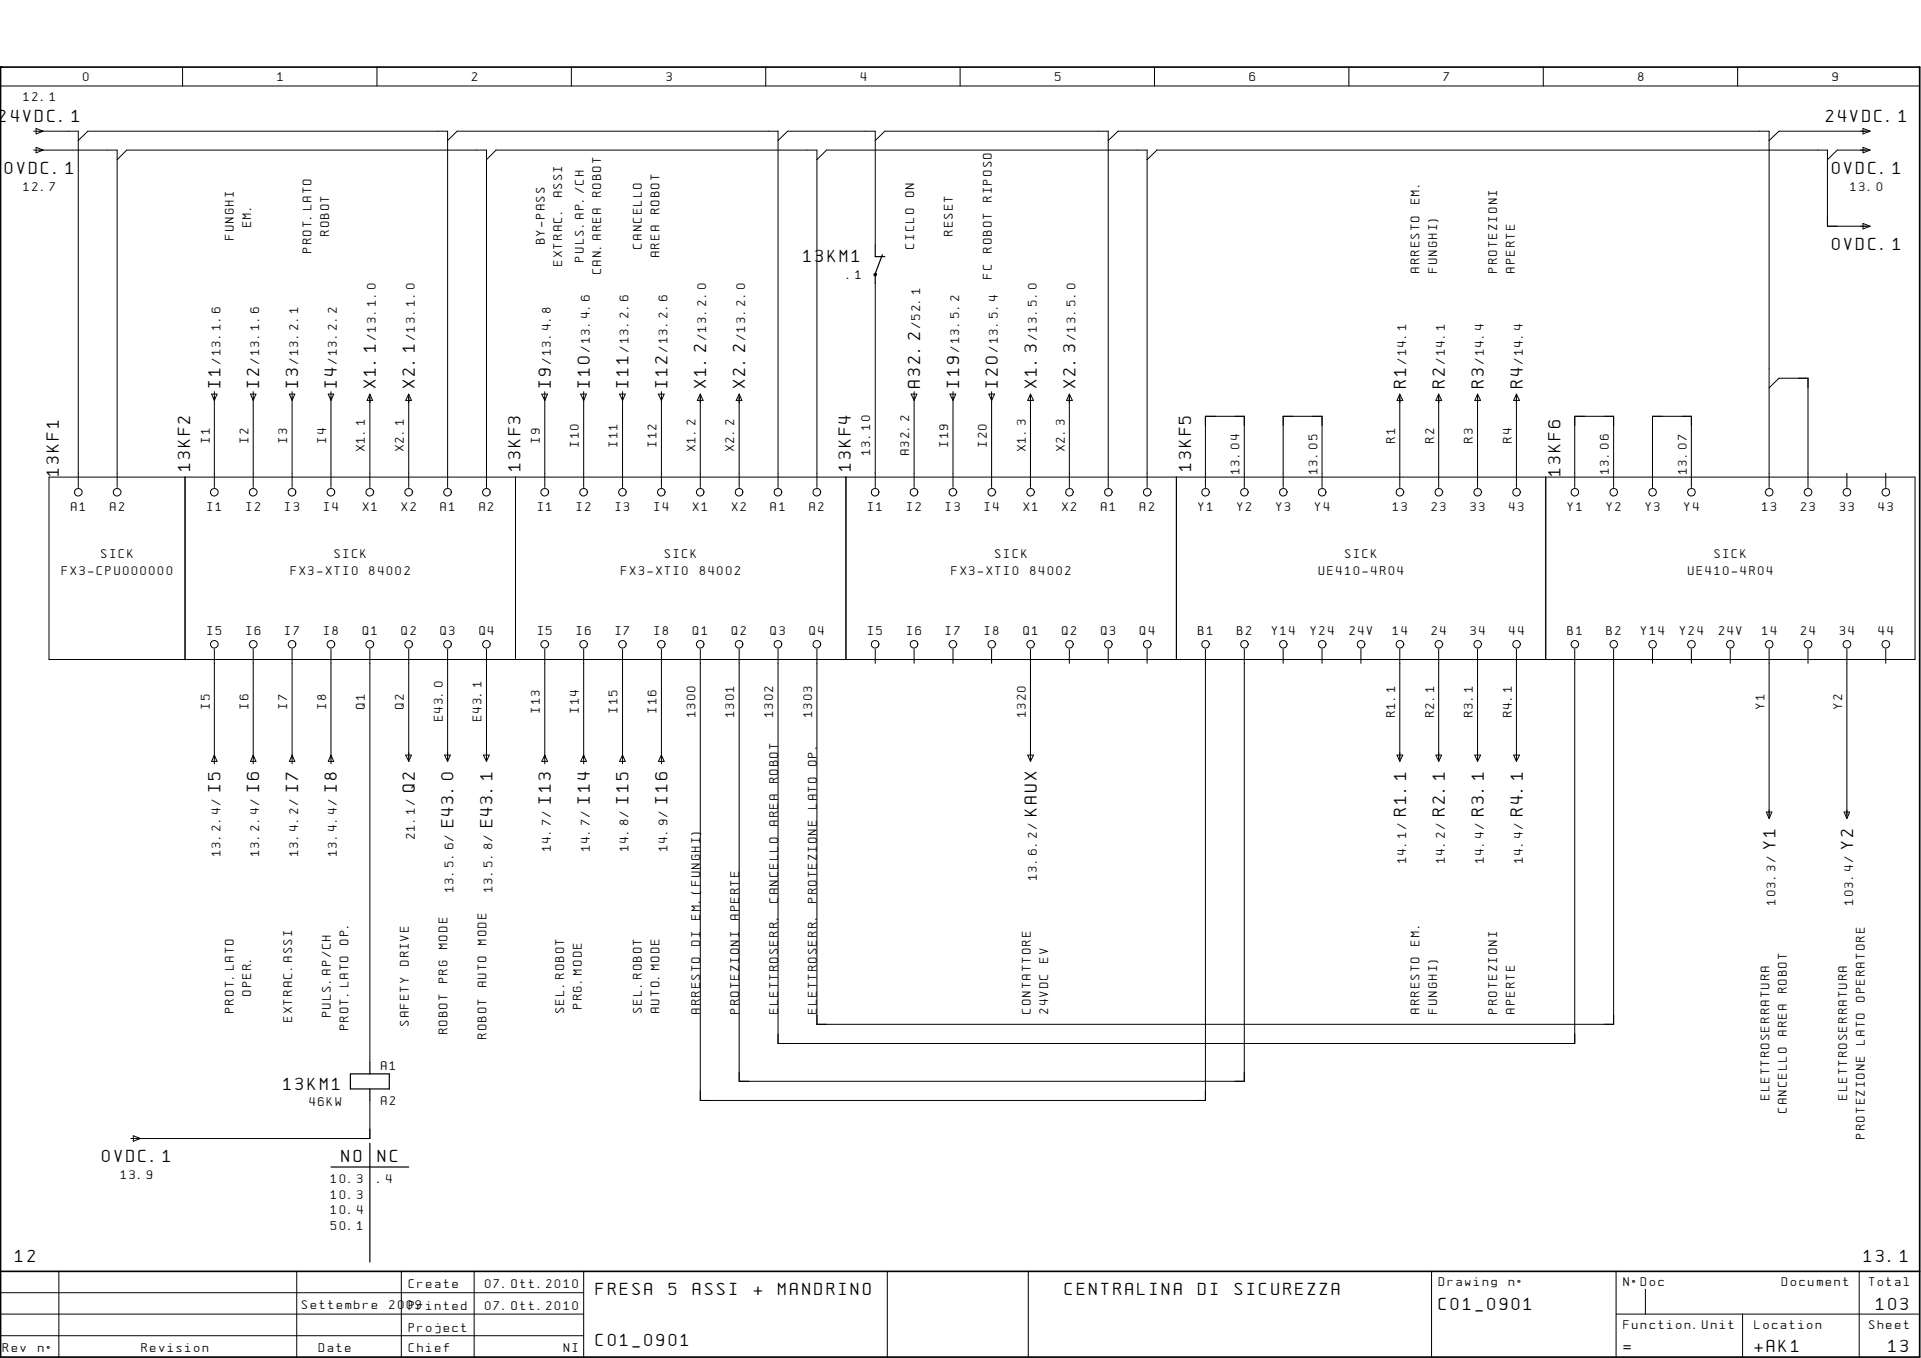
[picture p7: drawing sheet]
<svg xmlns="http://www.w3.org/2000/svg" width="297mm" height="210mm" viewBox="0 0 297 210" stroke-linecap="round" stroke-linejoin="round" font-family="sans-serif">
<path d="M.1 10.4h.1M.1 10.4h296.7v199.4h-296.7zM.1 196.5h296.7" fill="none" stroke="#000" stroke-width=".26"/>
<g fill="none" stroke="#000" stroke-width=".15">
<path d="M.1 13.3h296.7M5.6 19.9l1.1 .4-1.1 .4zM28.2 10.4v2.9M58.3 10.4v2.9M88.3 10.4v2.9M118.4 10.4v2.9M148.5 10.4v2.9M178.5 10.4v2.9M208.6 10.4v2.9M238.6 10.4v2.9M268.7 10.4v2.9M288.1 19.9l1.1 .4-1.1 .4z"/>
<path d="M5.2 20.3h6.9v55.1M5.2 23.2h12.9v52.2M5.6 22.8l1.1 .4-1.1 .4zM12.1 21.7l1.5-1.4h55.6v55.1M18.1 24.7l1.5-1.5h55.6v52.2M69.2 21.7l1.5-1.4h49.6v55.1M75.2 24.7l1.5-1.5h49.6v52.2M120.3 21.7l1.5-1.4h13.5v17.6M126.3 24.7l1.5-1.5h49.6v52.2M135.3 21.7l1.5-1.4h34.6v55.1M171.4 21.7l1.5-1.4h100.7v55.1M177.4 24.7l1.5-1.5h103.7v11.8h6.5"/>
<path d="M288.1 22.8l1.1 .4-1.1 .4zM288.1 34.5l1.1 .5-1.1 .4zM289.1 20.3h-14l-1.5 1.4M289.1 23.2h-5l-1.5 1.5M135.3 43.8v31.6M273.6 59.9l1.5-1.4h4.5v16.9M7.6 73.7h288.5v28.2h-288.5zM28.6 73.7v28.2M32.7 60.9h.9l-.5 1zM33.1 60.5v14.9M38.7 60.9h.9l-.4 1zM39.2 60.5v14.9"/>
<path d="M44.7 60.9h.9l-.4 1zM45.2 60.5v14.9M50.8 60.9h.8l-.4 1zM51.2 60.5v14.9M57.2 61v14.4M57.2 60.9l.4 1h-.8zM63.2 61v14.4M63.2 60.9l.4 1h-.9zM79.7 73.7v28.2M83.8 60.9h.9l-.5 1zM84.2 60.5v14.9M89.8 60.9h.9l-.4 1z"/>
<path d="M90.3 60.5v14.9M95.8 60.9h.9l-.4 1zM96.3 60.5v14.9M101.8 60.9h.9l-.4 1zM102.3 60.5v14.9M108.3 61v14.4M108.3 60.9l.4 1h-.9zM114.3 61v14.4M114.3 60.9l.4 1h-.9zM130.8 73.7v28.2M140.9 60.9h.9l-.5 1zM141.3 60.5v14.9"/>
<path d="M146.9 60.9h.9l-.4 1zM147.4 60.5v14.9M152.9 60.9h.9l-.5 1zM153.3 60.5v14.9M159.3 61v14.4M159.3 60.9l.5 1h-.9zM165.4 61v14.4M165.4 60.9l.4 1h-.9zM181.9 73.7v28.2M186.4 75.4v-11.1h6v11.1M198.4 75.4v-11.1h6v11.1M216.4 61v14.4"/>
<path d="M216.4 60.9l.5 1h-.9zM222.5 61v14.4M222.5 60.9l.4 1h-.9zM228.5 61v14.4M228.5 60.9l.4 1h-.9zM234.5 61v14.4M234.5 60.9l.4 1h-.8zM239 73.7v28.2M243.5 75.4v-11.1h6v11.1M255.5 75.4v-11.1h6v11.1M285.6 73.2v2.2M291.6 73.2v2.2"/>
<path d="M33.1 100.3v17.8M33.1 116.7l.5 1h-.9zM39.2 100.3v17.8M39.2 116.7l.4 1h-.9zM45.2 100.3v17.8M45.2 116.7l.4 1h-.9zM51.2 100.3v17.8M51.2 116.7l.4 1h-.8zM57.2 100.3v63.9M62.7 116.7h.9l-.4 1zM63.2 100.3v17.3M68.7 116.7h.9l-.4 1z"/>
<path d="M69.2 100.3v17.3M74.8 116.7h.8l-.4 1zM75.2 100.3v17.3M84.2 100.3v17.8M84.2 116.7l.5 1h-.9zM90.3 100.3v17.8M90.3 116.7l.4 1h-.9zM96.3 100.3v17.8M96.3 116.7l.4 1h-.9zM102.3 100.3v17.8M102.3 116.7l.4 1h-.9zM108.3 100.3v69.8h78.1v-69.8"/>
<path d="M114.3 100.3v66.8h78.1v-66.8M120.3 100.3v61h123.2v-61M126.3 100.3v58h123.2v-58M135.3 100.3v2.2M141.3 100.3v2.2M147.4 100.3v2.2M153.3 100.3v2.2M158.9 116.7h.9l-.5 1zM159.3 100.3v17.3M165.4 100.3v2.2M171.4 100.3v2.2M177.4 100.3v2.2"/>
<path d="M198.4 100.3v2.2M204.4 100.3v2.2M210.4 100.3v2.2M216 116.7h.9l-.5 1zM216.4 100.3v17.3M222 116.7h.9l-.4 1zM222.5 100.3v17.3M228 116.7h.9l-.4 1zM228.5 100.3v17.3M234.1 116.7h.8l-.4 1zM234.5 100.3v17.3M255.5 100.3v2.2"/>
<path d="M261.5 100.3v2.2M267.5 100.3v2.2M273.6 100.3v26.1M279.6 100.3v2.2M285.6 100.3v26.1M291.6 100.3v2.2M273.1 125.5h.9l-.4 1zM285.2 125.5h.8l-.4 1zM20.6 175.6l1.1 .4-1.1 .4zM57.2 170.1v5.9h-37M.1 196.9v12.9M.1 199.8h90.2"/>
<path d="M9.1 196.5v13.3M45.9 196.5v13.3M62.1 196.5v13.3M73.3 196.5v13.3M90.3 196.5v13.3M137.2 196.5v13.3M159 196.5v13.3M221.4 196.5v13.3M249.9 196.5v13.3M254.4 199.3v3.8M287.5 196.5v13.3M.1 203.1h90.2"/>
<path d="M.1 206.5h90.2M249.9 203.1h46.9M269.4 203.1v6.7"/>
<circle cx="12.1" cy="76.1" r=".6"/>
<circle cx="18.1" cy="76.1" r=".59"/>
<circle cx="33.1" cy="76.1" r=".59"/>
<circle cx="39.2" cy="76.1" r=".59"/>
<circle cx="45.2" cy="76.1" r=".59"/>
<circle cx="51.2" cy="76.1" r=".59"/>
<circle cx="57.2" cy="76.1" r=".59"/>
<circle cx="63.2" cy="76.1" r=".59"/>
<circle cx="69.2" cy="76.1" r=".59"/>
<circle cx="75.2" cy="76.1" r=".59"/>
<circle cx="84.2" cy="76.1" r=".59"/>
<circle cx="90.3" cy="76.1" r=".59"/>
<circle cx="96.3" cy="76.1" r=".59"/>
<circle cx="102.3" cy="76.1" r=".59"/>
<circle cx="108.3" cy="76.1" r=".59"/>
<circle cx="114.3" cy="76.1" r=".59"/>
<circle cx="120.3" cy="76.1" r=".59"/>
<circle cx="126.3" cy="76.1" r=".59"/>
<circle cx="135.3" cy="76.1" r=".59"/>
<circle cx="141.3" cy="76.1" r=".59"/>
<circle cx="147.4" cy="76.1" r=".59"/>
<circle cx="153.4" cy="76.1" r=".59"/>
<circle cx="159.4" cy="76.1" r=".59"/>
<circle cx="165.4" cy="76.1" r=".59"/>
<circle cx="171.4" cy="76.1" r=".59"/>
<circle cx="177.4" cy="76.1" r=".59"/>
<circle cx="186.4" cy="76.1" r=".59"/>
<circle cx="192.4" cy="76.1" r=".59"/>
<circle cx="198.5" cy="76.1" r=".59"/>
<circle cx="204.5" cy="76.1" r=".59"/>
<circle cx="216.5" cy="76.1" r=".59"/>
<circle cx="222.5" cy="76.1" r=".59"/>
<circle cx="228.5" cy="76.1" r=".59"/>
<circle cx="234.5" cy="76.1" r=".59"/>
<circle cx="243.5" cy="76.1" r=".58"/>
<circle cx="249.5" cy="76.1" r=".58"/>
<circle cx="255.5" cy="76.1" r=".58"/>
<circle cx="261.5" cy="76.1" r=".59"/>
<circle cx="273.6" cy="76.1" r=".59"/>
<circle cx="279.6" cy="76.1" r=".59"/>
<circle cx="285.6" cy="76.1" r=".59"/>
<circle cx="291.6" cy="76.1" r=".59"/>
<circle cx="33.1" cy="99.6" r=".59"/>
<circle cx="39.2" cy="99.6" r=".59"/>
<circle cx="45.2" cy="99.6" r=".59"/>
<circle cx="51.2" cy="99.6" r=".59"/>
<circle cx="57.2" cy="99.6" r=".59"/>
<circle cx="63.2" cy="99.6" r=".59"/>
<circle cx="69.2" cy="99.6" r=".59"/>
<circle cx="75.2" cy="99.6" r=".59"/>
<circle cx="84.2" cy="99.6" r=".59"/>
<circle cx="90.3" cy="99.6" r=".59"/>
<circle cx="96.3" cy="99.6" r=".59"/>
<circle cx="102.3" cy="99.6" r=".59"/>
<circle cx="108.3" cy="99.6" r=".59"/>
<circle cx="114.3" cy="99.6" r=".59"/>
<circle cx="120.3" cy="99.6" r=".59"/>
<circle cx="126.3" cy="99.6" r=".59"/>
<circle cx="135.3" cy="99.6" r=".59"/>
<circle cx="141.3" cy="99.6" r=".59"/>
<circle cx="147.4" cy="99.6" r=".59"/>
<circle cx="153.4" cy="99.6" r=".59"/>
<circle cx="159.4" cy="99.6" r=".59"/>
<circle cx="165.4" cy="99.6" r=".59"/>
<circle cx="171.4" cy="99.6" r=".59"/>
<circle cx="177.4" cy="99.6" r=".59"/>
<circle cx="186.4" cy="99.6" r=".59"/>
<circle cx="192.4" cy="99.6" r=".59"/>
<circle cx="198.5" cy="99.6" r=".59"/>
<circle cx="204.5" cy="99.6" r=".59"/>
<circle cx="210.5" cy="99.6" r=".59"/>
<circle cx="216.5" cy="99.6" r=".59"/>
<circle cx="222.5" cy="99.6" r=".59"/>
<circle cx="228.5" cy="99.6" r=".59"/>
<circle cx="234.5" cy="99.6" r=".59"/>
<circle cx="243.5" cy="99.6" r=".58"/>
<circle cx="249.5" cy="99.6" r=".58"/>
<circle cx="255.5" cy="99.6" r=".58"/>
<circle cx="261.5" cy="99.6" r=".59"/>
<circle cx="267.5" cy="99.6" r=".59"/>
<circle cx="273.6" cy="99.6" r=".59"/>
<circle cx="279.6" cy="99.6" r=".59"/>
<circle cx="285.6" cy="99.6" r=".59"/>
<circle cx="291.6" cy="99.6" r=".59"/>
</g>
<path d="M135.3 37.9v1.8h1.5M136.4 39.4l-1.1 2.9M135.2 42.3h.2a.18 .18 0 0 1 .1 .2 .18 .18 0 0 1-.1 .1 .2 .2 0 0 1-.2-.1 .2 .2 0 0 1 0-.2zM135.3 42.6v1.2M54.2 166h6v2.3h-6zM57.2 164.2v1.8M57.2 168.3v1.8M57.2 176.7v18.4M51.2 180.4h12" fill="none" stroke="#000" stroke-width=".19"/>
<g font-size="2.2">
<text x="-.2" y="18.8">24VDC.1</text>
<text x="282.3" y="18.8">24VDC.1</text>
<text x=".8" y="26.9">0VDC.1</text>
<text x="283.3" y="26.9">0VDC.1</text>
<text x="124.2" y="40.5">13KM1</text>
<text x="283.3" y="38.7">0VDC.1</text>
<text x="34.1" y="59.9" transform="rotate(-90 34.1 59.9)">I1</text>
<text x="40.1" y="59.9" transform="rotate(-90 40.1 59.9)">I2</text>
<text x="46.1" y="59.9" transform="rotate(-90 46.1 59.9)">I3</text>
<text x="52.1" y="59.9" transform="rotate(-90 52.1 59.9)">I4</text>
<text x="58.1" y="59.9" transform="rotate(-90 58.1 59.9)">X1.1</text>
<text x="64.1" y="59.9" transform="rotate(-90 64.1 59.9)">X2.1</text>
<text x="85.2" y="59.9" transform="rotate(-90 85.2 59.9)">I9</text>
<text x="91.2" y="59.9" transform="rotate(-90 91.2 59.9)">I10</text>
<text x="97.2" y="59.9" transform="rotate(-90 97.2 59.9)">I11</text>
<text x="103.2" y="59.9" transform="rotate(-90 103.2 59.9)">I12</text>
<text x="109.2" y="59.9" transform="rotate(-90 109.2 59.9)">X1.2</text>
<text x="115.2" y="59.9" transform="rotate(-90 115.2 59.9)">X2.2</text>
<text x="142.3" y="59.9" transform="rotate(-90 142.3 59.9)">A32.2</text>
<text x="148.3" y="59.9" transform="rotate(-90 148.3 59.9)">I19</text>
<text x="154.3" y="59.9" transform="rotate(-90 154.3 59.9)">I20</text>
<text x="160.3" y="59.9" transform="rotate(-90 160.3 59.9)">X1.3</text>
<text x="166.3" y="59.9" transform="rotate(-90 166.3 59.9)">X2.3</text>
<text x="217.4" y="59.9" transform="rotate(-90 217.4 59.9)">R1</text>
<text x="223.4" y="59.9" transform="rotate(-90 223.4 59.9)">R2</text>
<text x="229.4" y="59.9" transform="rotate(-90 229.4 59.9)">R3</text>
<text x="235.5" y="59.9" transform="rotate(-90 235.5 59.9)">R4</text>
<text x="9.1" y="73.5" transform="rotate(-90 9.1 73.5)">13KF1</text>
<text x="29.4" y="72.8" transform="rotate(-90 29.4 72.8)">13KF2</text>
<text x="80.5" y="72.8" transform="rotate(-90 80.5 72.8)">13KF3</text>
<text x="131.6" y="72.8" transform="rotate(-90 131.6 72.8)">13KF4</text>
<text x="184.2" y="72.8" transform="rotate(-90 184.2 72.8)">13KF5</text>
<text x="241.3" y="73.5" transform="rotate(-90 241.3 73.5)">13KF6</text>
<text x="34.1" y="122.4" transform="rotate(-90 34.1 122.4)">I5</text>
<text x="40.1" y="122.4" transform="rotate(-90 40.1 122.4)">I6</text>
<text x="46.1" y="122.4" transform="rotate(-90 46.1 122.4)">I7</text>
<text x="52.1" y="122.4" transform="rotate(-90 52.1 122.4)">I8</text>
<text x="64.1" y="122.4" transform="rotate(-90 64.1 122.4)">Q2</text>
<text x="85.2" y="124.2" transform="rotate(-90 85.2 124.2)">I13</text>
<text x="91.2" y="124.2" transform="rotate(-90 91.2 124.2)">I14</text>
<text x="97.2" y="124.2" transform="rotate(-90 97.2 124.2)">I15</text>
<text x="103.2" y="124.2" transform="rotate(-90 103.2 124.2)">I16</text>
<text x="70.1" y="127.9" transform="rotate(-90 70.1 127.9)">E43.0</text>
<text x="76.2" y="127.9" transform="rotate(-90 76.2 127.9)">E43.1</text>
<text x="160.3" y="126.1" transform="rotate(-90 160.3 126.1)">KAUX</text>
<text x="217.4" y="126.1" transform="rotate(-90 217.4 126.1)">R1.1</text>
<text x="223.4" y="126.1" transform="rotate(-90 223.4 126.1)">R2.1</text>
<text x="229.4" y="126.1" transform="rotate(-90 229.4 126.1)">R3.1</text>
<text x="235.5" y="126.1" transform="rotate(-90 235.5 126.1)">R4.1</text>
<text x="274.5" y="131.2" transform="rotate(-90 274.5 131.2)">Y1</text>
<text x="286.6" y="131.2" transform="rotate(-90 286.6 131.2)">Y2</text>
<text x="43.9" y="168.4">13KM1</text>
<text x="15.8" y="179.7">0VDC.1</text>
<text x="52.8" y="179.7">NO</text>
<text x="58.4" y="179.7">NC</text>
<text x="2.4" y="195.1">12</text>
<text x="288.2" y="195.1">13.1</text>
<text x="92.2" y="200.2">FRESA</text>
<text x="103.4" y="200.2">5</text>
<text x="107.1" y="200.2">ASSI</text>
<text x="116.5" y="200.2">+</text>
<text x="120.3" y="200.2">MANDRINO</text>
<text x="164.6" y="200.2">CENTRALINA</text>
<text x="185.3" y="200.2">DI</text>
<text x="190.9" y="200.2">SICUREZZA</text>
<text x="222.5" y="202.4">C01_0901</text>
<text x="290.1" y="202.4">103</text>
<text x="92.2" y="208">C01_0901</text>
<text x="251" y="209">=</text>
<text x="271.3" y="209">+AK1</text>
<text x="292" y="209">13</text>
</g>
<g font-size="1.5">
<text x="3.6" y="15.5">12.1</text>
<text x="12.9" y="12.6">0</text>
<text x="42.9" y="12.6">1</text>
<text x="73" y="12.6">2</text>
<text x="103" y="12.6">3</text>
<text x="133.1" y="12.6">4</text>
<text x="163.1" y="12.6">5</text>
<text x="193.2" y="12.6">6</text>
<text x="223.3" y="12.6">7</text>
<text x="253.3" y="12.6">8</text>
<text x="283.3" y="12.6">9</text>
<text x="3.6" y="29.5">12.7</text>
<text x="286.1" y="29.5">13.0</text>
<text x="38.9" y="35.1" transform="rotate(-90 38.9 35.1)">EM.</text>
<text x="86.9" y="30.5" transform="rotate(-90 86.9 30.5)">ASSI</text>
<text x="93" y="30.5" transform="rotate(-90 93 30.5)">ROBOT</text>
<text x="102" y="33.1" transform="rotate(-90 102 33.1)">ROBOT</text>
<text x="141.3" y="30.5" transform="rotate(-90 141.3 30.5)">ON</text>
<text x="153.4" y="31.2" transform="rotate(-90 153.4 31.2)">RIPOSO</text>
<text x="219.5" y="31.6" transform="rotate(-90 219.5 31.6)">EM.</text>
<text x="36.1" y="37.1" transform="rotate(-90 36.1 37.1)">FUNGHI</text>
<text x="48.2" y="39.1" transform="rotate(-90 48.2 39.1)">PROT.LATO</text>
<text x="50.9" y="36.4" transform="rotate(-90 50.9 36.4)">ROBOT</text>
<text x="84.2" y="37.8" transform="rotate(-90 84.2 37.8)">BY-PASS</text>
<text x="86.9" y="41.1" transform="rotate(-90 86.9 41.1)">EXTRAC.</text>
<text x="90.3" y="40.4" transform="rotate(-90 90.3 40.4)">PULS.AP./CH</text>
<text x="99.3" y="38.4" transform="rotate(-90 99.3 38.4)">CANCELLO</text>
<text x="102" y="39.8" transform="rotate(-90 102 39.8)">AREA</text>
<text x="141.3" y="38.4" transform="rotate(-90 141.3 38.4)">CICLO</text>
<text x="147.4" y="36.4" transform="rotate(-90 147.4 36.4)">RESET</text>
<text x="153.4" y="39.1" transform="rotate(-90 153.4 39.1)">ROBOT</text>
<text x="93" y="42.4" transform="rotate(-90 93 42.4)">CAN.AREA</text>
<text x="130.9" y="43.1">.1</text>
<text x="153.4" y="43.1" transform="rotate(-90 153.4 43.1)">FC</text>
<text x="219.5" y="42.2" transform="rotate(-90 219.5 42.2)">ARRESTO</text>
<text x="222.2" y="42.2" transform="rotate(-90 222.2 42.2)">FUNGHI)</text>
<text x="231.5" y="42.2" transform="rotate(-90 231.5 42.2)">PROTEZIONI</text>
<text x="234.2" y="42.2" transform="rotate(-90 234.2 42.2)">APERTE</text>
<text x="58.1" y="52.6" transform="rotate(-90 58.1 52.6)">/13.1.0</text>
<text x="64.1" y="52.6" transform="rotate(-90 64.1 52.6)">/13.1.0</text>
<text x="109.2" y="52.6" transform="rotate(-90 109.2 52.6)">/13.2.0</text>
<text x="115.2" y="52.6" transform="rotate(-90 115.2 52.6)">/13.2.0</text>
<text x="142.3" y="50.7" transform="rotate(-90 142.3 50.7)">/52.1</text>
<text x="160.3" y="52.6" transform="rotate(-90 160.3 52.6)">/13.5.0</text>
<text x="166.3" y="52.6" transform="rotate(-90 166.3 52.6)">/13.5.0</text>
<text x="34.1" y="56.3" transform="rotate(-90 34.1 56.3)">/13.1.6</text>
<text x="40.1" y="56.3" transform="rotate(-90 40.1 56.3)">/13.1.6</text>
<text x="46.1" y="56.3" transform="rotate(-90 46.1 56.3)">/13.2.1</text>
<text x="52.1" y="56.3" transform="rotate(-90 52.1 56.3)">/13.2.2</text>
<text x="85.2" y="56.3" transform="rotate(-90 85.2 56.3)">/13.4.8</text>
<text x="91.2" y="54.4" transform="rotate(-90 91.2 54.4)">/13.4.6</text>
<text x="97.2" y="54.4" transform="rotate(-90 97.2 54.4)">/13.2.6</text>
<text x="103.2" y="54.4" transform="rotate(-90 103.2 54.4)">/13.2.6</text>
<text x="148.3" y="54.4" transform="rotate(-90 148.3 54.4)">/13.5.2</text>
<text x="154.3" y="54.4" transform="rotate(-90 154.3 54.4)">/13.5.4</text>
<text x="217.4" y="56.3" transform="rotate(-90 217.4 56.3)">/14.1</text>
<text x="223.4" y="56.3" transform="rotate(-90 223.4 56.3)">/14.1</text>
<text x="229.4" y="56.3" transform="rotate(-90 229.4 56.3)">/14.4</text>
<text x="235.5" y="56.3" transform="rotate(-90 235.5 56.3)">/14.4</text>
<text x="32.4" y="68.4" transform="rotate(-90 32.4 68.4)">I1</text>
<text x="38.4" y="68.4" transform="rotate(-90 38.4 68.4)">I2</text>
<text x="44.4" y="68.4" transform="rotate(-90 44.4 68.4)">I3</text>
<text x="50.4" y="68.4" transform="rotate(-90 50.4 68.4)">I4</text>
<text x="56.4" y="69.7" transform="rotate(-90 56.4 69.7)">X1.1</text>
<text x="62.4" y="69.7" transform="rotate(-90 62.4 69.7)">X2.1</text>
<text x="83.5" y="68.4" transform="rotate(-90 83.5 68.4)">I9</text>
<text x="89.5" y="69" transform="rotate(-90 89.5 69)">I10</text>
<text x="95.5" y="69" transform="rotate(-90 95.5 69)">I11</text>
<text x="101.5" y="69" transform="rotate(-90 101.5 69)">I12</text>
<text x="107.5" y="69.7" transform="rotate(-90 107.5 69.7)">X1.2</text>
<text x="113.5" y="69.7" transform="rotate(-90 113.5 69.7)">X2.2</text>
<text x="134.6" y="70.4" transform="rotate(-90 134.6 70.4)">13.10</text>
<text x="140.6" y="70.4" transform="rotate(-90 140.6 70.4)">A32.2</text>
<text x="146.6" y="69" transform="rotate(-90 146.6 69)">I19</text>
<text x="152.6" y="69" transform="rotate(-90 152.6 69)">I20</text>
<text x="158.6" y="69.7" transform="rotate(-90 158.6 69.7)">X1.3</text>
<text x="164.6" y="69.7" transform="rotate(-90 164.6 69.7)">X2.3</text>
<text x="215.7" y="68.4" transform="rotate(-90 215.7 68.4)">R1</text>
<text x="221.7" y="68.4" transform="rotate(-90 221.7 68.4)">R2</text>
<text x="227.8" y="68.4" transform="rotate(-90 227.8 68.4)">R3</text>
<text x="233.8" y="68.4" transform="rotate(-90 233.8 68.4)">R4</text>
<text x="191.7" y="73.3" transform="rotate(-90 191.7 73.3)">13.04</text>
<text x="203.7" y="73.3" transform="rotate(-90 203.7 73.3)">13.05</text>
<text x="248.8" y="73.3" transform="rotate(-90 248.8 73.3)">13.06</text>
<text x="260.8" y="73.3" transform="rotate(-90 260.8 73.3)">13.07</text>
<text x="11" y="79">A1</text>
<text x="17" y="79">A2</text>
<text x="32" y="79">I1</text>
<text x="38.1" y="79">I2</text>
<text x="44.1" y="79">I3</text>
<text x="50.1" y="79">I4</text>
<text x="56.1" y="79">X1</text>
<text x="62.1" y="79">X2</text>
<text x="68.1" y="79">A1</text>
<text x="74.1" y="79">A2</text>
<text x="83.1" y="79">I1</text>
<text x="89.2" y="79">I2</text>
<text x="95.2" y="79">I3</text>
<text x="101.1" y="79">I4</text>
<text x="107.1" y="79">X1</text>
<text x="113.2" y="79">X2</text>
<text x="119.2" y="79">A1</text>
<text x="125.2" y="79">A2</text>
<text x="134.2" y="79">I1</text>
<text x="140.2" y="79">I2</text>
<text x="146.2" y="79">I3</text>
<text x="152.2" y="79">I4</text>
<text x="158.2" y="79">X1</text>
<text x="164.3" y="79">X2</text>
<text x="170.3" y="79">A1</text>
<text x="176.3" y="79">A2</text>
<text x="185.3" y="79">Y1</text>
<text x="191.3" y="79">Y2</text>
<text x="197.3" y="79">Y3</text>
<text x="203.3" y="79">Y4</text>
<text x="215.3" y="79">13</text>
<text x="221.4" y="79">23</text>
<text x="227.4" y="79">33</text>
<text x="233.4" y="79">43</text>
<text x="242.4" y="79">Y1</text>
<text x="248.4" y="79">Y2</text>
<text x="254.4" y="79">Y3</text>
<text x="260.4" y="79">Y4</text>
<text x="272.5" y="79">13</text>
<text x="278.5" y="79">23</text>
<text x="284.5" y="79">33</text>
<text x="290.5" y="79">43</text>
<text x="9.6" y="88.9">FX3-CPU000000</text>
<text x="15.7" y="86.2">SICK</text>
<text x="45" y="88.9">FX3-XTI0</text>
<text x="51.7" y="86.2">SICK</text>
<text x="57.1" y="88.9">84002</text>
<text x="96.1" y="88.9">FX3-XTI0</text>
<text x="102.8" y="86.2">SICK</text>
<text x="108.2" y="88.9">84002</text>
<text x="147.1" y="88.9">FX3-XTI0</text>
<text x="153.9" y="86.2">SICK</text>
<text x="159.3" y="88.9">84002</text>
<text x="203.9" y="88.9">UE410-4R04</text>
<text x="208" y="86.2">SICK</text>
<text x="261" y="88.9">UE410-4R04</text>
<text x="265.1" y="86.2">SICK</text>
<text x="32" y="98.1">I5</text>
<text x="38.1" y="98.1">I6</text>
<text x="44.1" y="98.1">I7</text>
<text x="50.1" y="98.1">I8</text>
<text x="56.1" y="98.1">Q1</text>
<text x="62.1" y="98.1">Q2</text>
<text x="68.1" y="98.1">Q3</text>
<text x="74.1" y="98.1">Q4</text>
<text x="83.1" y="98.1">I5</text>
<text x="89.2" y="98.1">I6</text>
<text x="95.2" y="98.1">I7</text>
<text x="101.1" y="98.1">I8</text>
<text x="107.1" y="98.1">Q1</text>
<text x="113.2" y="98.1">Q2</text>
<text x="119.2" y="98.1">Q3</text>
<text x="125.2" y="98.1">Q4</text>
<text x="134.2" y="98.1">I5</text>
<text x="140.2" y="98.1">I6</text>
<text x="146.2" y="98.1">I7</text>
<text x="152.2" y="98.1">I8</text>
<text x="158.2" y="98.1">Q1</text>
<text x="164.3" y="98.1">Q2</text>
<text x="170.3" y="98.1">Q3</text>
<text x="176.3" y="98.1">Q4</text>
<text x="185.3" y="98.1">B1</text>
<text x="191.3" y="98.1">B2</text>
<text x="196.6" y="98.1">Y14</text>
<text x="202.6" y="98.1">Y24</text>
<text x="208.7" y="98.1">24V</text>
<text x="215.3" y="98.1">14</text>
<text x="221.4" y="98.1">24</text>
<text x="227.4" y="98.1">34</text>
<text x="233.4" y="98.1">44</text>
<text x="242.4" y="98.1">B1</text>
<text x="248.4" y="98.1">B2</text>
<text x="253.7" y="98.1">Y14</text>
<text x="259.8" y="98.1">Y24</text>
<text x="265.8" y="98.1">24V</text>
<text x="272.5" y="98.1">14</text>
<text x="278.5" y="98.1">24</text>
<text x="284.5" y="98.1">34</text>
<text x="290.5" y="98.1">44</text>
<text x="32.4" y="109.5" transform="rotate(-90 32.4 109.5)">I5</text>
<text x="38.4" y="109.5" transform="rotate(-90 38.4 109.5)">I6</text>
<text x="44.4" y="109.5" transform="rotate(-90 44.4 109.5)">I7</text>
<text x="50.4" y="109.5" transform="rotate(-90 50.4 109.5)">I8</text>
<text x="56.4" y="109.5" transform="rotate(-90 56.4 109.5)">Q1</text>
<text x="62.4" y="109.5" transform="rotate(-90 62.4 109.5)">Q2</text>
<text x="68.4" y="111.5" transform="rotate(-90 68.4 111.5)">E43.0</text>
<text x="74.5" y="111.5" transform="rotate(-90 74.5 111.5)">E43.1</text>
<text x="83.5" y="110.2" transform="rotate(-90 83.5 110.2)">I13</text>
<text x="89.5" y="110.2" transform="rotate(-90 89.5 110.2)">I14</text>
<text x="95.5" y="110.2" transform="rotate(-90 95.5 110.2)">I15</text>
<text x="101.5" y="110.2" transform="rotate(-90 101.5 110.2)">I16</text>
<text x="107.5" y="110.8" transform="rotate(-90 107.5 110.8)">1300</text>
<text x="113.5" y="110.8" transform="rotate(-90 113.5 110.8)">1301</text>
<text x="119.5" y="110.8" transform="rotate(-90 119.5 110.8)">1302</text>
<text x="125.6" y="110.8" transform="rotate(-90 125.6 110.8)">1303</text>
<text x="158.6" y="110.8" transform="rotate(-90 158.6 110.8)">1320</text>
<text x="215.7" y="110.8" transform="rotate(-90 215.7 110.8)">R1.1</text>
<text x="221.7" y="110.8" transform="rotate(-90 221.7 110.8)">R2.1</text>
<text x="227.8" y="110.8" transform="rotate(-90 227.8 110.8)">R3.1</text>
<text x="233.8" y="110.8" transform="rotate(-90 233.8 110.8)">R4.1</text>
<text x="272.8" y="109.5" transform="rotate(-90 272.8 109.5)">Y1</text>
<text x="284.9" y="109.5" transform="rotate(-90 284.9 109.5)">Y2</text>
<text x="126.3" y="118.4" transform="rotate(-90 126.3 118.4)">OP.</text>
<text x="120.3" y="121" transform="rotate(-90 120.3 121)">ROBOT</text>
<text x="126.3" y="125" transform="rotate(-90 126.3 125)">LATO</text>
<text x="64.1" y="129.8" transform="rotate(-90 64.1 129.8)">21.1/</text>
<text x="85.2" y="131.6" transform="rotate(-90 85.2 131.6)">14.7/</text>
<text x="91.2" y="131.6" transform="rotate(-90 91.2 131.6)">14.7/</text>
<text x="97.2" y="131.6" transform="rotate(-90 97.2 131.6)">14.8/</text>
<text x="103.2" y="131.6" transform="rotate(-90 103.2 131.6)">14.9/</text>
<text x="120.3" y="127.7" transform="rotate(-90 120.3 127.7)">AREA</text>
<text x="34.1" y="132.4" transform="rotate(-90 34.1 132.4)">13.2.4/</text>
<text x="40.1" y="132.4" transform="rotate(-90 40.1 132.4)">13.2.4/</text>
<text x="46.1" y="132.4" transform="rotate(-90 46.1 132.4)">13.4.2/</text>
<text x="52.1" y="132.4" transform="rotate(-90 52.1 132.4)">13.4.4/</text>
<text x="70.1" y="137.9" transform="rotate(-90 70.1 137.9)">13.5.6/</text>
<text x="76.2" y="137.9" transform="rotate(-90 76.2 137.9)">13.5.8/</text>
<text x="160.3" y="136.1" transform="rotate(-90 160.3 136.1)">13.6.2/</text>
<text x="217.4" y="133.4" transform="rotate(-90 217.4 133.4)">14.1/</text>
<text x="223.4" y="133.4" transform="rotate(-90 223.4 133.4)">14.2/</text>
<text x="229.4" y="133.4" transform="rotate(-90 229.4 133.4)">14.4/</text>
<text x="235.5" y="133.4" transform="rotate(-90 235.5 133.4)">14.4/</text>
<text x="108.3" y="142.2" transform="rotate(-90 108.3 142.2)">EM.(FUNGHI)</text>
<text x="114.3" y="142.2" transform="rotate(-90 114.3 142.2)">APERTE</text>
<text x="120.3" y="139.6" transform="rotate(-90 120.3 139.6)">CANCELLO</text>
<text x="126.3" y="139.6" transform="rotate(-90 126.3 139.6)">PROTEZIONE</text>
<text x="274.5" y="139.9" transform="rotate(-90 274.5 139.9)">103.3/</text>
<text x="286.6" y="139.9" transform="rotate(-90 286.6 139.9)">103.4/</text>
<text x="53.9" y="146" transform="rotate(-90 53.9 146)">OP.</text>
<text x="63.2" y="149.3" transform="rotate(-90 63.2 149.3)">DRIVE</text>
<text x="69.2" y="146.7" transform="rotate(-90 69.2 146.7)">MODE</text>
<text x="75.2" y="146" transform="rotate(-90 75.2 146)">MODE</text>
<text x="108.3" y="146.2" transform="rotate(-90 108.3 146.2)">DI</text>
<text x="162.1" y="148.8" transform="rotate(-90 162.1 148.8)">EV</text>
<text x="219.5" y="146.2" transform="rotate(-90 219.5 146.2)">EM.</text>
<text x="38.9" y="154" transform="rotate(-90 38.9 154)">OPER.</text>
<text x="69.2" y="152" transform="rotate(-90 69.2 152)">PRG</text>
<text x="75.2" y="152.6" transform="rotate(-90 75.2 152.6)">AUTO</text>
<text x="90" y="155.9" transform="rotate(-90 90 155.9)">PRG.MODE</text>
<text x="276.3" y="153.5" transform="rotate(-90 276.3 153.5)">ROBOT</text>
<text x="288.3" y="154.8" transform="rotate(-90 288.3 154.8)">OPERATORE</text>
<text x="36.1" y="156.6" transform="rotate(-90 36.1 156.6)">PROT.LATO</text>
<text x="45.2" y="157.9" transform="rotate(-90 45.2 157.9)">EXTRAC.ASSI</text>
<text x="51.2" y="157.3" transform="rotate(-90 51.2 157.3)">PULS.AP/CH</text>
<text x="53.9" y="159.3" transform="rotate(-90 53.9 159.3)">PROT.LATO</text>
<text x="63.2" y="158.6" transform="rotate(-90 63.2 158.6)">SAFETY</text>
<text x="69.2" y="159.9" transform="rotate(-90 69.2 159.9)">ROBOT</text>
<text x="75.2" y="160.6" transform="rotate(-90 75.2 160.6)">ROBOT</text>
<text x="87.2" y="156.6" transform="rotate(-90 87.2 156.6)">SEL.ROBOT</text>
<text x="99.3" y="156.6" transform="rotate(-90 99.3 156.6)">SEL.ROBOT</text>
<text x="102" y="156.6" transform="rotate(-90 102 156.6)">AUTO.MODE</text>
<text x="108.3" y="156.8" transform="rotate(-90 108.3 156.8)">ARRESTO</text>
<text x="114.3" y="156.8" transform="rotate(-90 114.3 156.8)">PROTEZIONI</text>
<text x="120.3" y="156.8" transform="rotate(-90 120.3 156.8)">ELETTROSERR.</text>
<text x="126.3" y="156.8" transform="rotate(-90 126.3 156.8)">ELETTROSERR.</text>
<text x="159.4" y="156.8" transform="rotate(-90 159.4 156.8)">CONTATTORE</text>
<text x="162.1" y="156.8" transform="rotate(-90 162.1 156.8)">24VDC</text>
<text x="219.5" y="156.8" transform="rotate(-90 219.5 156.8)">ARRESTO</text>
<text x="222.2" y="156.8" transform="rotate(-90 222.2 156.8)">FUNGHI)</text>
<text x="231.5" y="156.8" transform="rotate(-90 231.5 156.8)">PROTEZIONI</text>
<text x="234.2" y="156.8" transform="rotate(-90 234.2 156.8)">APERTE</text>
<text x="276.3" y="160.1" transform="rotate(-90 276.3 160.1)">AREA</text>
<text x="288.3" y="161.5" transform="rotate(-90 288.3 161.5)">LATO</text>
<text x="58.9" y="165.4">A1</text>
<text x="47.8" y="171">46KW</text>
<text x="58.9" y="170.8">A2</text>
<text x="273.6" y="170.1" transform="rotate(-90 273.6 170.1)">ELETTROSERRATURA</text>
<text x="276.3" y="172" transform="rotate(-90 276.3 172)">CANCELLO</text>
<text x="285.6" y="170.1" transform="rotate(-90 285.6 170.1)">ELETTROSERRATURA</text>
<text x="288.3" y="176" transform="rotate(-90 288.3 176)">PROTEZIONE</text>
<text x="18.7" y="182.2">13.9</text>
<text x="51.2" y="182.8">10.3</text>
<text x="51.2" y="185.3">10.3</text>
<text x="58.4" y="182.8">.4</text>
<text x="51.2" y="187.7">10.4</text>
<text x="51.2" y="190.1">50.1</text>
<text x="46.7" y="202.4">Settembre</text>
<text x="60.2" y="202.4">2009</text>
<text x="63.2" y="199.1">Create</text>
<text x="63.2" y="202.4">Printed</text>
<text x="75" y="199.1">07.Ott.2010</text>
<text x="75" y="202.4">07.Ott.2010</text>
<text x="222.5" y="198.8">Drawing</text>
<text x="233.3" y="198.8">nø</text>
<text x="251" y="198.8">NøDoc</text>
<text x="275.5" y="198.8">Document</text>
<text x="289" y="198.8">Total</text>
<text x=".5" y="209">Rev</text>
<text x="5.9" y="209">nø</text>
<text x="21.9" y="209">Revision</text>
<text x="49.3" y="209">Date</text>
<text x="63.2" y="205.8">Project</text>
<text x="63.2" y="209">Chief</text>
<text x="87.2" y="209">NI</text>
<text x="251" y="205.4">Function.Unit</text>
<text x="271.3" y="205.4">Location</text>
<text x="289" y="205.4">Sheet</text>
</g>
</svg>
